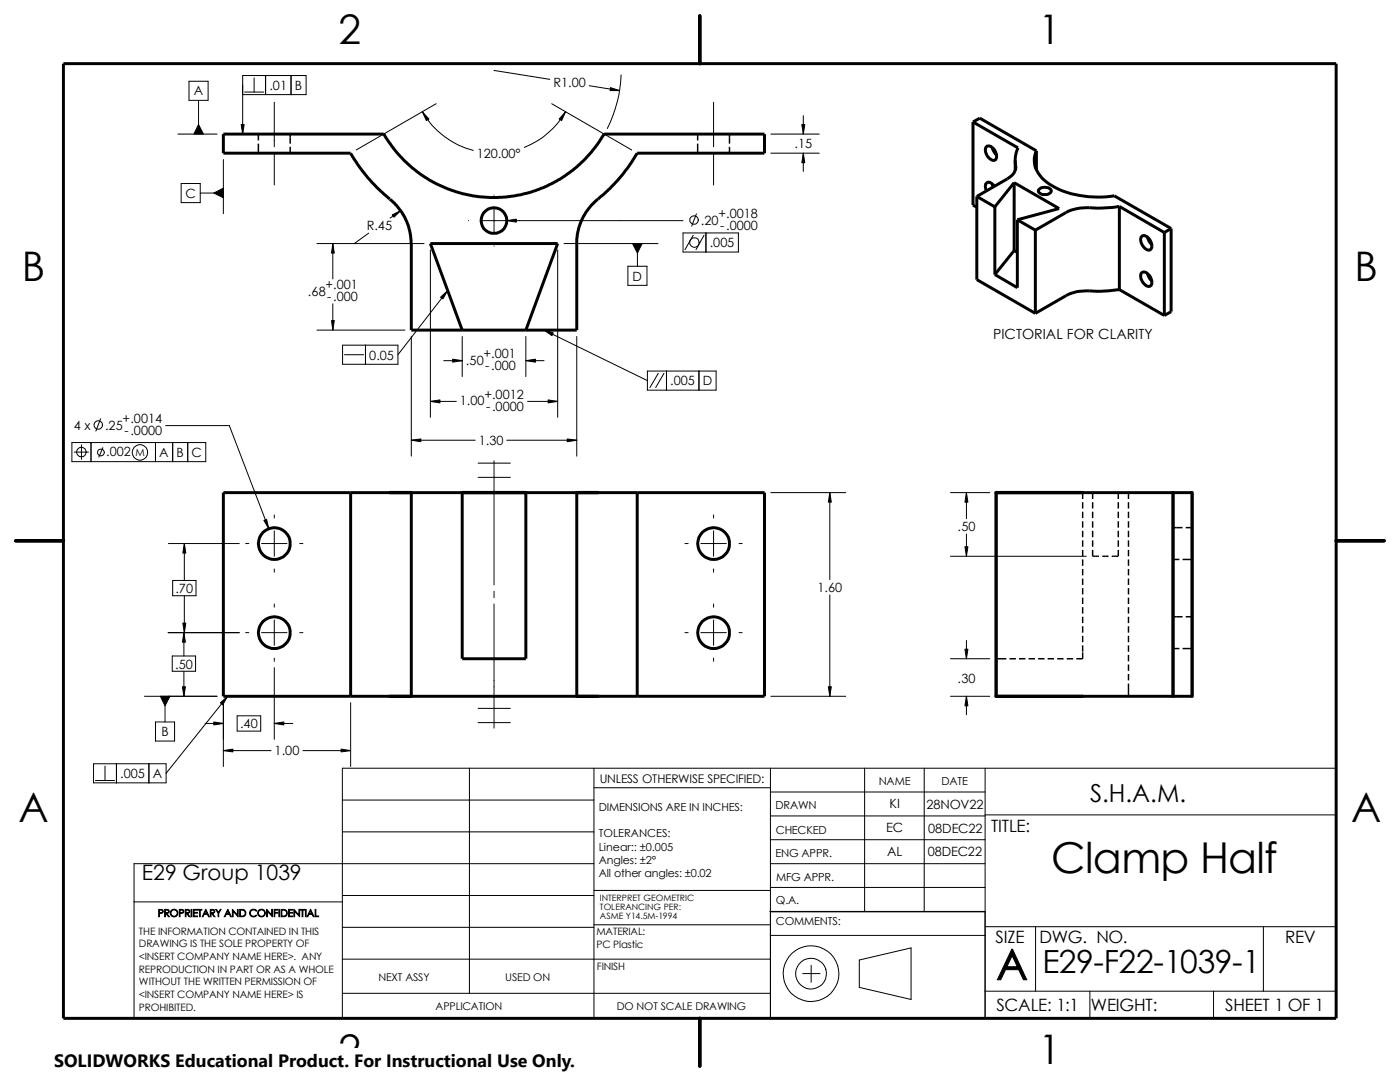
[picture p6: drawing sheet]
<svg xmlns="http://www.w3.org/2000/svg" width="279mm" height="216mm" viewBox="0 0 279 216" stroke-linecap="round" stroke-linejoin="round" font-family="sans-serif">
<g fill="none" stroke="#000" stroke-width=".2">
<path d="M37.7 16.2h3.8v3.8h-3.8zM48.4 18.9h12.7v-3.8h-12.7v11.7M48.8 18.4h3.8M50.7 15.5v2.9M53 15.1v3.8M58.1 15.1v3.8M98.6 14.1l11.1 1.7M117.6 17.1l6.1 1M124 14.9a26.2 26.2 0 0 1-2.8 10.8M35.5 26.8h7.8M36.2 36.6h3.8v3.8h-3.8zM39.6 20v6.8"/>
<path d="M40 38.5h4.6M44.6 31.8v10.8M54.7 20.4v8.9M54.7 30.6v6.3M84.3 22.3a16.6 16.6 0 0 0 10.1 7.7M87 20.7l-15.9 9.2M98.6 38.9h.1M110.1 20.7l16 9.2M112.9 22.3a16.8 16.8 0 0 1-8.3 7.1M142.4 20.4v8.9M142.4 30.6v6.3M153.8 26.8h9.7"/>
<path d="M153.8 30.6h9.7M160.3 23.1v3.7M160.3 30.6v3.6M63.2 48.6h21.4M66.4 48.6v7.1M73.6 46.5l-2.9 2.1M80 42l-2.1 1.5M85.9 49.9v33.4M89.3 58l-9.9 12.8M93.5 44h.1M96.1 44h40.2M98.6 41.5v5.1"/>
<path d="M98.6 49.1h.1M111.3 49.9v33.4M112.6 48.6h18.7M125.3 53.1h3.8v3.8h-3.8zM127.2 48.6v4.5M136.3 46.5h11.1v3.8h-11.1zM138.3 46.9l-1.6 2.9M139 42.7l-1 2.4M140.5 46.9l-1.6 2.9M140.9 46.5v3.8M63.2 65.9h17.6M66.4 60.6v5.3"/>
<path d="M68.4 68.9h11v3.8h-11zM68.7 70.8h3.9M72.9 68.9v3.8M82.1 67.1v23.9M88.6 72h3.6M92.2 67.1v8M104.9 72h3.7M104.9 67.1v8M108.6 65.9l20.6 10M115.1 67.1v23.9M129.2 74h13.7v3.9h-13.7zM131.4 74.5l-1.7 2.8"/>
<path d="M132.5 74.5l-1.6 2.8M133 74v3.9M139.5 74v3.9M14.4 88.3h26.7v3.8h-26.7zM14.8 90.2h2.9M16.3 88.8v2.9M18.2 88.3v3.8M20.1 83.6l-1 2.4M20.5 89.3l-.8 1.9M31 88.3v3.8M33.1 84.9h12.7l7.8 20.6M34.5 88.3v3.8"/>
<path d="M37.5 88.3v3.8M82.1 87.8h12.7M85.9 80.1h5.2M95.4 95.2h6.5M95.4 92.4h6.5M98.6 91.9v24.8M101.1 87.8h14M105.3 80.1h6M153.8 98.3h15M165.6 98.3v17.4M189.7 98.3h7.8M192.9 98.3v5.2"/>
<path d="M33.6 108.5h14.2M34.5 115.8h4.6v3.1h-4.6zM36.8 108.5v7.3M36.8 118.9v7.3M49 108.5h.7M52.2 108.5h5.1M54.7 102.7v.7M54.7 105.9v5.1M54.7 113.5v.7M59.8 108.5h.7M98.6 118v1.3M136.7 108.5h.6"/>
<path d="M139.9 108.5h5M142.4 102.7v.7M142.4 105.9v5.1M142.4 113.5v.7M147.5 108.5h.6M165.6 118.7v20.2M189.7 111h27.1M192.9 106.6v4.4M28.8 138.9h14.5M32.9 138.9v5.2M33.5 126.2h14.3M34.4 130.9h4.6v3h-4.6z"/>
<path d="M36.7 126.2v4.7M36.7 133.9v5M45.4 138.9l-12.3 15.4M49 126.2h.7M52.2 126.2h5.1M54.7 120.5v.7M54.7 123.7v5.1M54.7 131.3v.7M54.7 133.2v14.3M59.8 126.2h.7M98.6 120.5v24.8M136.7 126.2h.6"/>
<path d="M139.9 126.2h5M142.4 120.5v.7M142.4 123.7v5.1M142.4 131.3v.7M147.5 126.2h.6M153.8 138.9h15M189.7 131.4h7.8M189.7 138.9h7.8M192.9 127.8v3.6M192.9 138.9v3.7M18.7 152.4h14.4v3.8h-14.4zM19 155.7h3.9"/>
<path d="M21 152.9v2.8M23.2 152.4v3.8M29.7 152.4v3.8M31 144.1h3.8v3.8h-3.8zM40.9 144.4h3.7M44.6 140.2v12.8M44.6 149.8h9.5M47.3 142.8h4.7v3.1h-4.7zM54.7 144.4h3.7M60.5 149.8h9.5M68.3 159.6h50.2M70 140.2v12.8"/>
<path d="M93.7 153.3v44.9M95.4 144.2h6.5M95.4 141.4h6.5M118.5 153.3v49.9M118.5 157.2h35.3M153.8 153.3v49.9h42.8v-49.9M153.8 158h42.8M172.6 153.3v28.6M184.4 153.3v28.6M266.7 153.3h-198.4v49.9M26.8 180h41.5M68.3 166h50.2"/>
<path d="M68.3 178.7h50.2M118.5 172.3h-91.7v30.9M118.5 177.7h35.1M153.8 162.8h42.8M153.8 167.6h42.8M153.8 177.1h42.8M153.8 172.3h42.8M196.6 162.6h70.1M68.3 191.4h85.5M68.3 185h50.2M68.3 198.2h85.5M118.5 184.5h35.1"/>
<path d="M153.6 181.9h43M153.8 181.9h42.8M153.8 186.6h42.8M160.2 194.3h3.5M161.9 192.6v3.4M171.5 191.6l10.3-2.5v10.3l-10.3-2.4zM196.6 197.8h70.1M196.6 184.9h70.1M206.7 184.9v12.9M217.5 197.8v5.4M242.2 197.8v5.4M252.1 184.9v12.9"/>
<circle cx="138.5" cy="43.9" r=".84"/>
<circle cx="138.6" cy="48.4" r=".95"/>
<circle cx="16.2" cy="90.2" r=".95"/>
<circle cx="19.6" cy="84.8" r=".84"/>
<circle cx="20.1" cy="90.3" r=".69"/>
<circle cx="27.9" cy="90.3" r="1.53"/>
<circle cx="161.9" cy="194.3" r="5.6"/>
<circle cx="161.9" cy="194.3" r="3.1"/>
</g>
<path d="M139.7 3.2v9.5M77.8 98.3h4.3M92.2 98.3h12.7M115.1 98.3h4.2M216 98.3h-17.2v40.6h17.2M234.1 98.3v40.6M237.9 98.3v40.6M3.1 107.9h9.6M266.7 107.9h9.5M77.8 138.9h4.3M115.1 138.9h4.2M139.7 203.2v9.5" fill="none" stroke="#000" stroke-width=".68"/>
<g fill="none" stroke="#000" stroke-width=".59">
<path d="M12.7 12.7h254v190.5h-254zM76.6 26.8h-32v3.8h25.4a31.2 31.2 0 0 0 7.8 9.1M76.6 26.7l1.1 1.7 1.7 2.3 1.5 1.6 2.9 2.4a25.4 25.4 0 0 0 36.8-7.9h32v3.8h-25.4a37.5 37.5 0 0 1-9 10.1l-1.2 1.5-.8 1.5-.7 1.9-.4 2v18.3h-33v-17.3M77.8 39.8l1.4 1.3 1.7 2.4 .9 2.6 .2 2.5M194.2 24.3l9 5.2a6.1 6.1 0 0 0-.5 3.9l-.3 1.1-.9 .9-6.6 3.8M194.2 24.3v16.6l.7 .5M194.2 24.3l1.3-.7 11.3 6.5M194.9 39.2l3.6 2.1M194.9 39.2v16.6l11.7 6.7M196.9 29.3a1.35 1.35 0 0 1 1.8 1.1 .97 .97 0 0 1-.5 1.6 2.06 2.06 0 0 1-1.3-2.7zM198 29.4l.3 .8 .6 .7M198 36.7l.2 .6"/>
<path d="M198.5 37.2a1.04 1.04 0 0 0-1.8-.5l-.1 .5 .3 .9M202.4 36.4l9 5.2-8.4 2.3M202.4 36.4v13.6M202.4 36.4l-3.9 4.9M202.6 32v2M206.8 30.1a4.8 4.8 0 0 0 1.6 5.9 17.2 17.2 0 0 0 12.2 3.3l1.8-.2 11.3 6.5M206.8 30.1v3.8M207.3 37.8a1.68 1.68 0 0 1 2.5 .2 1.48 1.48 0 0 1-2.5 .4zM198.5 41.3v13.5M202.4 50l.6 .3M202.4 50l-3.9 4.8M203 43.9l3.6 2"/>
<path d="M203 43.9v13.5l-4.5-2.6M206.6 45.9v16.6M223.4 41.2l9 5.2M223.4 41.2v16.6M223.4 57.8l9 5.1M223.4 41.2a35.9 35.9 0 0 1-7.3 .3l-1.8 .3-1.1 .4-6.6 3.7M223.4 57.8a35.9 35.9 0 0 1-7.3 .3l-1.3 .1-1.6 .6-6.6 3.7M227.8 47.2a1.21 1.21 0 0 1 1.8 .8 1.26 1.26 0 0 1-.2 1.9 2.03 2.03 0 0 1-1.6-2.7zM227.8 54.4a1.11 1.11 0 0 1 1.6 .6 1.62 1.62 0 0 1 .2 2.1 1.73 1.73 0 0 1-1.9-1.8zM229 47.3l.3 .8 .6 .7M229 54.6l.5 1.1 .4 .3M232.4 46.4v16.5"/>
<path d="M233.7 45.6l-1.3 .8M233.7 45.6v16.6l-1.3 .7M92.2 65.9l-6.3-17.3h25.4l-6.4 17.3M70 98.3h-25.4v40.6h25.4M70 98.3v40.6M70 98.3h7.8M82.1 98.3h10.1v33.1h12.7v-33.1h10.2v40.6h-33zM119.3 98.3h7.9M127.2 98.3h25.4v40.6h-25.4M127.2 98.3v40.6M216 98.3h21.9M70 138.9h7.8"/>
<path d="M119.3 138.9h7.9M216 138.9h21.9"/>
<circle cx="98.6" cy="44" r="2.56"/>
<circle cx="54.7" cy="108.5" r="3.2"/>
<circle cx="142.4" cy="108.5" r="3.2"/>
<circle cx="54.7" cy="126.3" r="3.2"/>
<circle cx="142.4" cy="126.2" r="3.2"/>
</g>
<g fill="none" stroke="#000" stroke-width=".3">
<path d="M51.6 26.8v1.2M51.6 28.7v1.9M57.9 26.8v1.9M57.9 29.3v1.3M139.2 26.8v1.2M139.2 28.7v1.9M145.6 26.8v1.9M145.6 29.3v1.3M216.1 98.3v1.3M218.1 98.3v1.3M223.2 98.3v1.3M225.2 98.3v1.3"/>
<path d="M216.1 100.2v1.3M216.1 102.1v1.3M216.1 104v1.3M216.1 105.9v1.3M216.1 107.8v1.3M216.1 109.7v1.3M216.1 111.6v1.3M216.1 113.5v1.3M216.1 115.4v1.3M216.1 117.3v1.3M216.1 119.3v1.2M218.1 109.7v1.3h1.2"/>
<path d="M218.1 100.2v1.3M218.1 102.1v1.3M218.1 104v1.3M218.1 105.9v1.3M218.1 107.8v1.3M220 111h1.2M221.9 111h1.2M223.2 100.2v1.3M223.2 102.1v1.3M223.2 104v1.3M223.2 105.9v1.3M223.2 107.8v1.3"/>
<path d="M223.2 109.7v1.3M225.2 100.2v1.3M225.2 102.1v1.3M225.2 104v1.3M225.2 105.9v1.3M225.2 107.8v1.3M225.2 109.7v1.3M225.2 111.6v1.3M225.2 113.5v1.3M225.2 115.4v1.3M225.2 117.3v1.3M225.2 119.3v1.2"/>
<path d="M234.1 111.6h1.3M234.1 105.3h1.9M236 111.6h1.9M236.6 105.3h1.3M198.8 131.4h2M201.5 131.4h1.2M203.4 131.4h1.2M205.3 131.4h1.2M207.2 131.4h1.2M209.1 131.4h1.3M211 131.4h1.3M212.9 131.4h1.3"/>
<path d="M216.1 130.2v1.2h-1.3M216.1 121.2v1.2M216.1 123.1v1.2M216.1 125v1.2M216.1 126.9v1.2M216.1 128.8v1.2M225.2 121.2v1.2M225.2 123.1v1.2M225.2 125v1.2M225.2 126.9v1.2M225.2 128.8v1.2M225.2 130.7v1.3"/>
<path d="M225.2 132.6v1.3M225.2 134.5v1.3M225.2 136.4v2.5M234.1 129.4h1.3M234.1 123.1h1.9M236 129.4h1.9M236.6 123.1h1.3"/>
</g>
<g fill="#000" stroke="#000" stroke-width=".2">
<path d="M121.8 17.5l1.9 .6h-1.9zM39.6 24.8l1 2h-1.9zM42.7 38.5l1.9-1v2zM48.1 24.8h.6l-.3 2zM84.3 22.3l1.3 1.4-.5 .3zM112.9 22.3l-.8 1.7-.5-.3zM160 24.8h.6l-.3 2zM160.3 30.6l.3 1.9h-.6zM66.4 48.6l.3 1.9h-.5zM78.3 42.9l1.7-.9-1.4 1.3zM87.9 59.3l1.4-1.3-.9 1.6zM101.1 44l1.9-.3v.6z"/>
<path d="M126.2 48.6h1.9l-.9 1.9zM66.2 64h.5l-.3 1.9zM90.3 71.7l1.9 .3-1.9 .3zM104.9 72l1.9-.3v.6zM108.6 65.9l1.8 .5-.2 .6zM82.1 87.8l1.9-.2v.5zM85.9 80.1l1.9-.3v.6zM109.4 79.8l1.9 .3-1.9 .3zM113.2 87.6l1.9 .2-1.9 .3zM165.6 98.3l.3 1.9h-.6zM192.9 98.3l.3 1.9h-.6zM36.8 108.5l.3 1.9h-.6z"/>
<path d="M52.7 103.8l.5-.2 .4 1.9zM192.6 109.1h.6l-.3 1.9zM32 138.9h1.9l-1 1.9zM36.7 126.2l.3 1.9h-.6zM36.4 137h.6l-.3 1.9zM36.5 124.3h.6l-.3 1.9zM44 140.3l1.4-1.4-1 1.7zM165.3 137h.6l-.3 1.9zM192.6 129.5h.6l-.3 1.9zM192.9 138.9l.3 1.9h-.6zM44.6 149.8l1.9-.3v.5zM42.7 144.1l1.9 .3-1.9 .3z"/>
<path d="M54.7 144.4l1.9-.3v.6zM68.1 149.5l1.9 .3-1.9 .2z"/>
</g>
<path d="M10.8 209.2h104.1v6.7h-104.1z" fill="#fff"/>
<g font-size="8.5">
<text x="209.8" y="174.1">Clamp Half</text>
<text x="198.8" y="195.5">A</text>
</g>
<g font-size="8.1">
<text x="67.6" y="8.8">2</text>
<text x="207.3" y="8.8">1</text>
<text x="4.4" y="56.1">B</text>
<text x="270.3" y="56.1">B</text>
<text x="3.7" y="164.1">A</text>
<text x="269.6" y="164.1">A</text>
<text x="67.6" y="212.3">2</text>
<text x="207.3" y="212.3">1</text>
</g>
<text font-size="6.4" x="208" y="194.1">E29-F22-1039-1</text>
<text font-size="4.9" x="217.6" y="160">S.H.A.M.</text>
<text font-size="4.2" x="28.3" y="175.7">E29 Group 1039</text>
<text font-size="3.6" x="10.8" y="213">SOLIDWORKS Educational Product. For Instructional Use Only.</text>
<g font-size="3.4">
<text x="197.8" y="166">TITLE:</text>
<text x="198.7" y="188.1">SIZE</text>
<text x="207.5" y="188.1">DWG. NO.</text>
<text x="256.5" y="188.2">REV</text>
<text x="198.8" y="201.7">SCALE: 1:1</text>
<text x="217.7" y="201.8">WEIGHT:</text>
<text x="244.5" y="201.7">SHEET 1 OF 1</text>
</g>
<text font-size="2.8" x="198.2" y="67.6">PICTORIAL FOR CLARITY</text>
<g font-size="2.5">
<text x="53.8" y="17.9">.01 B</text>
<text x="110.4" y="17.4">R1.00</text>
<text x="38.7" y="19">A</text>
<text x="158.6" y="29.6">.15</text>
<text x="95.2" y="31.5">120.00°</text>
<text x="37" y="39.5">C</text>
<text x="73.2" y="46">R.45</text>
<text x="139.9" y="44.8">.20</text>
<text x="143.4" y="43.5">+.0018</text>
<text x="143.7" y="45.9">-.0000</text>
<text x="141.6" y="49.4">.005</text>
<text x="61.5" y="59">.68</text>
<text x="65" y="57.6">+.001</text>
<text x="126.2" y="56">D</text>
<text x="65.3" y="60.1">-.000</text>
<text x="73.7" y="71.8">0.05</text>
<text x="96.5" y="71.4">+.001</text>
<text x="93" y="72.8">.50</text>
<text x="96.9" y="73.9">-.000</text>
<text x="133.8" y="76.9">.005</text>
<text x="140.3" y="76.9">D</text>
<text x="91.8" y="80.9">1.00</text>
<text x="96.7" y="79.5">+.0012</text>
<text x="97" y="82">-.0000</text>
<text x="14.8" y="85.7">4 x</text>
<text x="21" y="85.7">.25</text>
<text x="24.5" y="84.4">+.0014</text>
<text x="24.8" y="86.8">-.0000</text>
<text x="95.5" y="88.8">1.30</text>
<text x="21.2" y="91">.002</text>
<text x="31.8" y="91.2">A</text>
<text x="35.2" y="91.2">B</text>
<text x="38.2" y="91.2">C</text>
<text x="191.1" y="106">.50</text>
<text x="35" y="118.3">.70</text>
<text x="163.1" y="118.2">1.60</text>
<text x="35" y="133.4">.50</text>
<text x="191.1" y="136.3">.30</text>
<text x="32.2" y="146.9">B</text>
<text x="47.9" y="145.3">.40</text>
<text x="24" y="155.3">.005</text>
<text x="30.5" y="155.3">A</text>
<text x="54.8" y="150.7">1.00</text>
<text x="177.5" y="161.3">KI</text>
<text x="184.9" y="161.4">28NOV22</text>
<text x="176.9" y="166.1">EC</text>
<text x="185.3" y="166.2">08DEC22</text>
<text x="177.1" y="170.8">AL</text>
<text x="185.2" y="170.8">08DEC22</text>
</g>
<text font-size="2.4" x="119.7" y="156.2">UNLESS OTHERWISE SPECIFIED:</text>
<g font-size="2.2">
<text x="119.5" y="161.8">DIMENSIONS ARE IN INCHES:</text>
<text x="154.8" y="161.5">DRAWN</text>
<text x="175.4" y="156.7">NAME</text>
<text x="187.9" y="156.7">DATE</text>
<text x="119.5" y="167.1">TOLERANCES:</text>
<text x="154.8" y="166.3">CHECKED</text>
<text x="119.5" y="169.7">Linear:: ±0.005</text>
<text x="119.5" y="172.4">Angles: ±2°</text>
<text x="154.8" y="171">ENG APPR.</text>
<text x="119.5" y="175">All other angles: ±0.02</text>
<text x="154.9" y="175.7">MFG APPR.</text>
<text x="154.9" y="184.7">COMMENTS:</text>
<text x="154.9" y="180.5">Q.A.</text>
</g>
<g font-size="2.1">
<text x="75.5" y="195.7">NEXT ASSY</text>
<text x="100.8" y="195.7">USED ON</text>
<text x="86.9" y="201.5">APPLICATION</text>
<text x="123.1" y="201.6">DO NOT SCALE DRAWING</text>
</g>
<g font-size="2">
<text x="27" y="91">M</text>
<text x="31.5" y="182.9">PROPRIETARY AND CONFIDENTIAL</text>
<text x="27.7" y="186.5">THE INFORMATION CONTAINED IN THIS</text>
<text x="27.7" y="189.1">DRAWING IS THE SOLE PROPERTY OF</text>
<text x="27.7" y="191.6">&lt;INSERT COMPANY NAME HERE&gt;. ANY</text>
<text x="119" y="186.6">MATERIAL:</text>
<text x="119" y="189.2">PC Plastic</text>
<text x="27.7" y="194.1">REPRODUCTION IN PART OR AS A WHOLE</text>
<text x="27.7" y="196.6">WITHOUT THE WRITTEN PERMISSION OF</text>
<text x="119.1" y="193.5">FINISH</text>
<text x="27.7" y="201.7">PROHIBITED.</text>
<text x="27.7" y="199.1">&lt;INSERT COMPANY NAME HERE&gt; IS</text>
</g>
<g font-size="1.7">
<text x="119.7" y="179.8">INTERPRET GEOMETRIC</text>
<text x="119.7" y="183.3">ASME Y14.5M-1994</text>
<text x="119.7" y="181.5">TOLERANCING PER:</text>
</g>
</svg>
